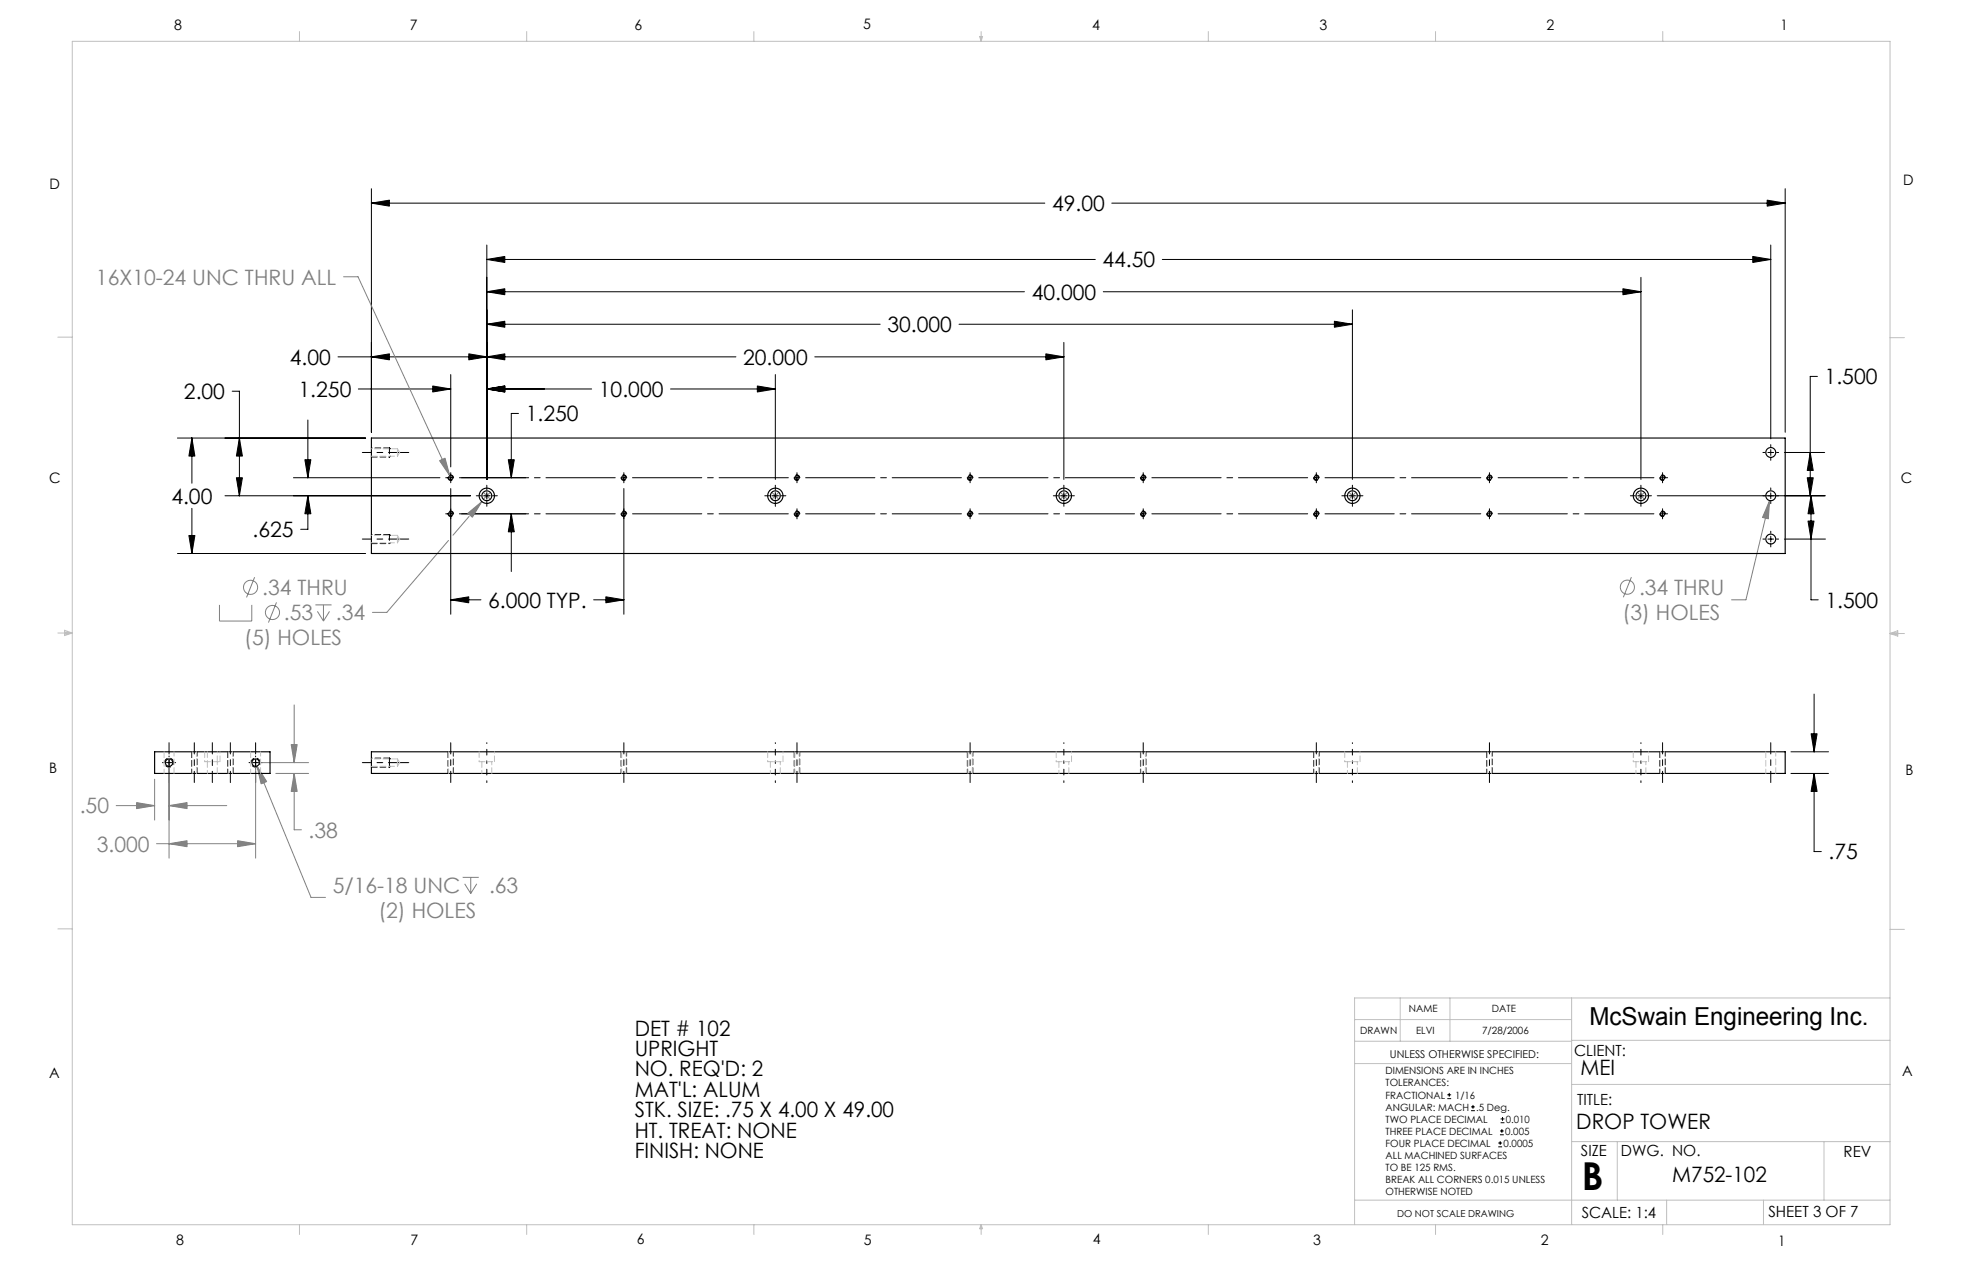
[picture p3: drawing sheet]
<svg xmlns="http://www.w3.org/2000/svg" width="432mm" height="279mm" viewBox="0 0 432 279" stroke-linecap="round" stroke-linejoin="round" font-family="sans-serif">
<g fill="none" stroke="#808080" stroke-width=".22">
<path d="M75.6 60.9h3.2l20.2 43.8M96.7 101.4l1.2-.6 1.1 3.9zM98.7 118.9l-13.6 15.8h-3.1M103 112.9l3-2.5-2 3.4zM103.2 113.6l-3.5 4.1M106 110.4l-1.8 2.1M106.1 109.1h2M106.4 108.4l1.4 1.4M107.1 108.1v2M107.8 108.4l-1.4 1.4M169.6 109.1h2M169.9 108.4l1.4 1.4"/>
<path d="M170.6 108.1v2M171.3 108.4l-1.4 1.4M233.1 109.1h2M233.4 108.4l1.4 1.4M234.1 108.1v2M234.8 108.4l-1.4 1.4M296.6 109.1h2M296.9 108.4l1.4 1.4M297.6 108.1v2M298.3 108.4l-1.4 1.4M360.1 109.1h2M360.4 108.4l1.4 1.4"/>
<path d="M361.1 108.1v2M361.8 108.4l-1.4 1.4M389.5 110.1l-.3 4-1.3-.3zM389.5 110.1l-5.3 21.9h-3.1M48.3 133.1v3.5h7.1v-3.5M56 127l-1.7 4.4M60.9 132.5l-1.8 4.5M69.4 133.1h3.6M69.9 134.5l1.3 2.1M71.2 133.1v3.5M72.5 134.5l-1.3 2.1M359 127l-1.7 4.4"/>
<path d="M64.7 155.1v12.7M25.6 177.2h8.4M30.1 176.6l3.9 .6-3.9 .7zM34 171.4v9M37.2 177.2l4-.6v1.3zM37.2 169v19.8M37.2 177.2h12.7M56.3 169v19.8M56.6 168.5l2.1 3.4-1.2 .5zM56.6 168.5l11.9 28.9h3.1M57.5 167.8h10.4M60.7 170.2h7.2"/>
<path d="M64.1 163.8h1.3l-.7 4zM64.7 170.2l.7 3.9h-1.3zM64.7 170.2v12.4h1.6M34.5 185.6h21.8M37.2 185.6l4-.6v1.3zM52.3 185l4 .6-4 .7zM101.8 193h3.6M102.3 194.4l1.3 2.2M103.6 193v3.6M104.9 194.4l-1.3 2.2"/>
<circle cx="55.1" cy="129.2" r="1.56"/>
<circle cx="60" cy="134.7" r="1.56"/>
<circle cx="358.2" cy="129.2" r="1.56"/>
</g>
<g fill="none" stroke="#000" stroke-width=".22">
<path d="M81.7 44.7l4-.7v1.4zM81.7 41.5v53.6M81.7 44.7h148.2M107.1 57.1l4-.7v1.3zM107.1 53.9v51.6M107.1 57.1h134M244.7 44.7h148.2M255.8 57.1h133.9M385.7 56.4l4 .7-4 .6zM388.9 44l4 .7-4 .7zM389.7 53.9v42.6M392.9 41.5v53.6"/>
<path d="M74.4 78.5h87.6M81.7 78.5l4-.7v1.4zM103.2 77.8l3.9 .7-3.9 .7zM107.1 78.5l4-.7v1.4zM107.1 71.3l4-.6v1.3zM107.1 64.2l4-.7v1.3zM107.1 71.3h86.6M107.1 64.2h118.4M179.3 78.5h54.8M211.1 71.3h86.5M230.2 77.8l3.9 .7-3.9 .7zM234.1 75.3v30.2"/>
<path d="M242.8 64.2h118.3M293.7 70.7l3.9 .6-3.9 .7zM297.6 68.2v37.3M357.2 63.5l3.9 .7-3.9 .6zM361.1 61v44.5M39.1 96.4h41.4M42.2 96.4l.7 3.9h-1.3zM42.2 96.4v9.9M51.1 86.1h1.6v23M52.7 96.4l.6 3.9h-1.3zM67.8 92.4v12.7M78.9 85.6h20.3"/>
<path d="M95.2 84.9l4 .7-4 .6zM99.2 82.4v20.3M107.1 85.6l4-.7v1.3zM107.1 85.6h23.1M114.1 91h-1.6v14.1M147.6 85.6h23M166.7 84.9l3.9 .7-3.9 .6zM170.6 82.4v23.1M388 99.5h.4M389.1 99.5h1.2M389.7 97.8v.5M389.7 98.9v1.3"/>
<path d="M391 99.5h.4M392.7 99.5h8.9M398.4 99.5l.7 4h-1.4zM400 82.8h-1.6v26.3M41.6 117.8h1.3l-.7 4zM42.2 111.8v10M49.5 109.1h54M52 105.1h1.3l-.6 4zM64.6 105.1h32.2M67.1 101.1h1.3l-.6 4zM67.8 109.1l.6 3.9h-1.3zM67.8 109.1v7.3h-1.6"/>
<path d="M98.1 105.1h1.7M98.1 113h1.7M99.2 104v2.2M99.2 107.5v27.6M101.6 105.1h14.1M101.6 113h14.1M104.8 109.1h1.1M106.5 109.1h1.3M107.1 106.7v1.1M107.1 108.4v1.3M107.1 110.3v1.1M108.4 109.1h1.1"/>
<path d="M111.9 101.1h1.3l-.7 4zM112.5 113l.7 4h-1.3zM112.5 113v12.7M136.7 105.1h1.2M136.7 113h1.2M137.3 104v2.2M137.3 107.5v27.6M168.3 109.1h1.1M170 109.1h1.3M170.6 106.7v1.1M170.6 108.4v1.3M170.6 110.3v1.1"/>
<path d="M171.9 109.1h1.1M174.8 105.1h1.2M174.8 113h1.2M175.4 104v2.2M175.4 111.9v2.2M212.9 105.1h1.2M212.9 113h1.2M213.5 104v2.2M213.5 111.9v2.2M231.8 109.1h1.1M233.5 109.1h1.3M234.1 106.7v1.1"/>
<path d="M234.1 108.4v1.3M234.1 110.3v1.1M235.4 109.1h1.1M251 105.1h1.2M251 113h1.2M251.6 104v2.2M251.6 111.9v2.2M289.1 105.1h1.2M289.1 113h1.2M289.7 104v2.2M289.7 111.9v2.2M295.3 109.1h1.1"/>
<path d="M297 109.1h1.3M297.6 106.7v1.1M297.6 108.4v1.3M297.6 110.3v1.1M298.9 109.1h1.1M327.2 105.1h1.2M327.2 113h1.2M327.8 104v2.2M327.8 111.9v2.2M358.8 109.1h1.1M360.5 109.1h1.3M361.1 106.7v1.1"/>
<path d="M361.1 108.4v1.3M361.1 110.3v1.1M362.4 109.1h1.1M364.7 109.1h37M365.3 105.1h1.7M365.3 113h1.7M365.9 104v2.2M365.9 111.9v2.2M388 118.6h.4M389.1 118.6h1.2M389.7 100.8v.5M389.7 107.3v.5"/>
<path d="M389.7 108.4v1.3M389.7 110.3v.5M389.7 116.9v.4M389.7 118v1.2M389.7 119.9v.4M391 118.6h.4M392.7 118.6h9M397.7 105.1h1.4l-.7 4zM397.9 114.6h1.3l-.6 4zM398.6 109.1l.6 3.9h-1.3zM398.6 109.1v22.9h1.6M39.1 121.8h41.4"/>
<path d="M99.2 132l4-.7v1.3zM99.2 132h6.7M130.6 132h6.7M133.3 131.3l4 .7-4 .6zM399.2 152.7v12.7M35.8 167.8h.1M36.6 167.8h1.2M37.2 166.3v.2M37.2 167.1v1.3M37.2 169v.2M38.5 167.8h.2M54.8 167.8h.2"/>
<path d="M55.6 167.8h1.3M56.3 166.3v.2M56.3 167.1v1.3M56.3 169v.2M57.5 167.8h.2M394.2 170.2h8.2M394.2 165.4h8.2M398.6 161.4h1.3l-.7 4zM399.2 170.2l.7 3.9h-1.3zM399.2 170.2v17.1h1.6M318.5 241.7h.9M318.5 240.9h.9"/>
<path d="M318.9 240.4v.9M323.8 244.4h.8M323.8 243.5h.8M324.2 243.1v.8M329.7 252.3h.9M329.7 251.5h.9M330.1 249.7h.9M330.1 248.8h.9M330.2 251v.9M330.3 247h.8M330.3 246.2h.8M330.5 248.4v.8"/>
<path d="M330.7 245.7v.9"/>
</g>
<g fill="none" stroke="#000" stroke-width=".22" stroke-dasharray="1.3 .6" stroke-linecap="butt">
<path d="M99.8 113a.6 .6 0 0 0-.9-.5 .6 .6 0 0 0-.1 1 .6 .6 0 0 0 1-.3v-.2M99.8 105.1a.6 .6 0 0 0-.9-.5 .6 .6 0 0 0-.1 1 .6 .6 0 0 0 1-.4v-.1M137.9 113a.6 .6 0 0 0-.9-.5 .6 .6 0 0 0-.1 1 .6 .6 0 0 0 1-.3v-.2M137.9 105.1a.6 .6 0 0 0-.9-.5 .6 .6 0 0 0-.1 1 .6 .6 0 0 0 1-.4v-.1M176 113a.6 .6 0 0 0-.9-.5 .6 .6 0 0 0-.1 1 .6 .6 0 0 0 1-.3v-.2M176 105.1a.6 .6 0 0 0-.9-.5 .6 .6 0 0 0-.1 1 .6 .6 0 0 0 1-.4v-.1M214.1 113a.6 .6 0 0 0-.9-.5 .6 .6 0 0 0-.1 1 .6 .6 0 0 0 1-.3v-.2M214.1 105.1a.6 .6 0 0 0-.9-.5 .6 .6 0 0 0-.1 1 .6 .6 0 0 0 1-.4v-.1M252.2 113a.6 .6 0 0 0-.9-.5 .6 .6 0 0 0-.1 1 .6 .6 0 0 0 1-.3v-.2M252.2 105.1a.6 .6 0 0 0-.9-.5 .6 .6 0 0 0-.1 1 .6 .6 0 0 0 1-.4v-.1M290.3 113a.6 .6 0 0 0-.9-.5 .6 .6 0 0 0-.1 1 .6 .6 0 0 0 1-.3v-.2M290.3 105.1a.6 .6 0 0 0-.9-.5 .6 .6 0 0 0-.1 1 .6 .6 0 0 0 1-.4v-.1"/>
<path d="M328.4 113a.6 .6 0 0 0-.9-.5 .6 .6 0 0 0-.1 1 .6 .6 0 0 0 1-.3v-.2M328.4 105.1a.6 .6 0 0 0-.9-.5 .6 .6 0 0 0-.1 1 .6 .6 0 0 0 1-.4v-.1M366.5 113a.6 .6 0 0 0-.9-.5 .6 .6 0 0 0-.1 1 .6 .6 0 0 0 1-.3v-.2M366.5 105.1a.6 .6 0 0 0-.9-.5 .6 .6 0 0 0-.1 1 .6 .6 0 0 0 1-.4v-.1M38.2 167.8a.99 .99 0 0 0-1.5-.9 .99 .99 0 0 0-.1 1.7 .99 .99 0 0 0 1.6-.7v-.1M57.2 167.8a.99 .99 0 0 0-1.4-.9 .99 .99 0 0 0-.1 1.7 .99 .99 0 0 0 1.5-.7v-.1"/>
</g>
<g fill="none" stroke="#000" stroke-width=".22" stroke-dasharray="1.3 .6">
<path d="M85.7 98.6h-4M85.7 98.6h.1M85.7 98.6v1.9M86 98.7l-.3-.1M81.7 119.6h4M81.7 100.5h4M85.7 119.6l.3-.2M85.7 117.6h-4M85.7 117.6h.1M85.7 117.6v2M85.7 100.5l.3-.1M86 117.8l-.3-.2"/>
<path d="M42.2 165.4v4.8M43.4 170.2v-4.8M50.1 165.4v4.8M51.3 170.2v-4.8M81.7 168.8h4M85.7 168.8l.3-.2M85.7 166.8h-4M85.7 167.8v.3M85.7 168.1v.7M85.7 166.8v1M86 167l-.3-.2M98.6 165.4v4.8"/>
<path d="M99.8 170.2v-4.8M136.7 165.4v4.8M137.9 170.2v-4.8M174.8 165.4v4.8M176 170.2v-4.8M212.9 165.4v4.8M214.1 170.2v-4.8M251 165.4v4.8M252.2 170.2v-4.8M289.1 165.4v4.8M290.3 170.2v-4.8M327.2 165.4v4.8"/>
<path d="M328.4 170.2v-4.8M365.3 165.4v4.8M366.5 170.2v-4.8"/>
</g>
<g fill="none" stroke="#000" stroke-width=".22" stroke-dasharray="15.2 1.3 1.3 1.3" stroke-dashoffset="-.6">
<path d="M136 105.1h-35.5M136 113h-35.5M174.1 105.1h-35.5M174.1 113h-35.5M212.2 105.1h-35.5M212.2 113h-35.5M250.3 105.1h-35.5M250.3 113h-35.5M288.4 105.1h-35.5M288.4 113h-35.5M326.5 105.1h-35.5M326.5 113h-35.5"/>
<path d="M364.6 105.1h-35.5M364.6 113h-35.5"/>
</g>
<path d="M107.1 167.6v-4.2M170.6 167.6v-4.2M234.1 167.6v-4.2M297.6 167.6v-4.2M361.1 167.6v-4.2" fill="none" stroke="#000" stroke-width=".22" stroke-dasharray="15.2 1.3 1.3 1.3" stroke-dashoffset="15.1"/>
<path d="M107.1 172.2v-4.6M170.6 172.2v-4.6M234.1 172.2v-4.6M297.6 172.2v-4.6M361.1 172.2v-4.6" fill="none" stroke="#000" stroke-width=".22" stroke-dasharray="15.2 1.3 1.3 1.3" stroke-dashoffset="14.9"/>
<path d="M87.5 99.5h-7.8M87.5 118.6h-7.8M87.5 167.8h-7.8" fill="none" stroke="#000" stroke-width=".22" stroke-dasharray="15.2 1.3 1.3 1.3" stroke-dashoffset="13.3"/>
<path d="M87.5 99.5h2.5M87.5 118.6h2.5M87.5 167.8h2.5" fill="none" stroke="#000" stroke-width=".22" stroke-dasharray="15.2 1.3 1.3 1.3"/>
<g fill="none" stroke="#000" stroke-width=".22" stroke-dasharray="15.2 1.3 1.3 1.3" stroke-dashoffset="12.8">
<path d="M37.2 172.2v-8.8M42.8 172.2v-8.8M46.7 172.2v-8.8M50.7 172.2v-8.8M56.3 172.2v-8.8M99.2 172.2v-8.8M137.3 172.2v-8.8M175.4 172.2v-8.8M213.5 172.2v-8.8M251.6 172.2v-8.8M289.7 172.2v-8.8M327.8 172.2v-8.8"/>
<path d="M365.9 172.2v-8.8M389.7 172.2v-8.8"/>
</g>
<g fill="none" stroke="#c0c0c0" stroke-width=".22">
<path d="M15.9 9.1h400.1v260.3h-400.1zM65.9 6.9v2.2M115.9 6.9v2.2M165.9 6.9v2.2M215.6 8h.6l-.3 1.1zM215.7 8l.2 1.1M215.9 6.9v2.2M216.1 8l-.2 1.1M265.9 6.9v2.2M315.9 6.9v2.2M365.9 6.9v2.2M12.7 74.2h3.2"/>
<path d="M416 74.3h3.1M12.7 139.3h3.2M14.2 139l1.7 .3M14.2 138.7l1.7 .6-1.7 .5zM15.9 139.3l-1.7 .2M416 139.4h3.1M416 139.4l1.7-.6v1.1zM416 139.4l1.7 .2M417.7 139.1l-1.7 .3M12.7 204.4h3.2M308.2 219.5v9.6M319.1 219.5v9.6"/>
<path d="M345.9 219.5v49.9M416 204.5h3.1M416 219.5h-117.9v49.9M298.1 234h47.8M298.1 229.1h47.8M298.1 224.3h47.8M345.9 228.9h70.1M345.9 238.6h70.1M345.9 251.2h70.1M355.9 251.2v12.8M401.4 251.2v12.8M65.9 269.4v2.2"/>
<path d="M115.9 269.4v2.2M165.9 269.4v2.2M215.9 269.4v2.2M215.9 269.4l.3 .9h-.6zM265.9 269.4v2.2M298.1 264h117.9M315.9 269.4v2.2M365.9 269.4v2.2M366.8 264v5.4M388.1 264v5.4"/>
</g>
<path d="M42.2 96.4l.7 3.9h-1.3zM41.6 117.8h1.3l-.7 4zM81.7 44.7l4-.7v1.4zM388.9 44l4 .7-4 .7zM103.2 77.8l3.9 .7-3.9 .7zM81.7 78.5l4-.7v1.4zM52 105.1h1.3l-.6 4zM52.7 96.4l.6 3.9h-1.3zM166.7 84.9l3.9 .7-3.9 .6zM107.1 85.6l4-.7v1.3zM107.1 78.5l4-.7v1.4zM230.2 77.8l3.9 .7-3.9 .7zM293.7 70.7l3.9 .6-3.9 .7zM107.1 71.3l4-.6v1.3zM357.2 63.5l3.9 .7-3.9 .6zM107.1 64.2l4-.7v1.3zM111.9 101.1h1.3l-.7 4zM112.5 113l.7 4h-1.3zM67.1 101.1h1.3l-.6 4zM67.8 109.1l.6 3.9h-1.3zM95.2 84.9l4 .7-4 .6zM107.1 85.6l4-.7v1.3zM99.2 132l4-.7v1.3zM133.3 131.3l4 .7-4 .6zM385.7 56.4l4 .7-4 .6zM107.1 57.1l4-.7v1.3zM398.4 99.5l.7 4h-1.4zM397.7 105.1h1.4l-.7 4zM397.9 114.6h1.3l-.6 4zM398.6 109.1l.6 3.9h-1.3zM399.2 170.2l.7 3.9h-1.3zM398.6 161.4h1.3l-.7 4z" fill="#000"/>
<path d="M103 112.9l1 .9 2-3.4zM389.5 110.1l-1.6 3.7 1.3 .3zM96.7 101.4l2.3 3.3-1.1-3.9zM37.2 185.6l4-.6v1.3zM52.3 185l4 .6-4 .7zM37.2 177.2l4-.6v1.3zM30.1 176.6l3.9 .6-3.9 .7zM64.1 163.8h1.3l-.7 4zM64.7 170.2l.7 3.9h-1.3zM56.6 168.5l.9 3.9 1.2-.5z" fill="#808080"/>
<g fill="none" stroke="#000" stroke-width=".25">
<path d="M81.7 96.4h311.2v25.4h-311.2zM34 165.4h25.4v4.8h-25.4zM81.7 165.4h311.2v4.8h-311.2z"/>
<circle cx="389.7" cy="99.5" r="1.09"/>
<circle cx="99.2" cy="113" r=".47"/>
<circle cx="99.2" cy="105.1" r=".47"/>
<circle cx="107.1" cy="109.1" r="1.09"/>
<circle cx="107.1" cy="109.1" r="1.69"/>
<circle cx="137.3" cy="113" r=".47"/>
<circle cx="137.3" cy="105.1" r=".47"/>
<circle cx="170.6" cy="109.1" r="1.09"/>
<circle cx="170.6" cy="109.1" r="1.69"/>
<circle cx="175.4" cy="105.1" r=".47"/>
<circle cx="175.4" cy="113" r=".47"/>
<circle cx="213.5" cy="113" r=".47"/>
<circle cx="213.5" cy="105.1" r=".47"/>
<circle cx="234.1" cy="109.1" r="1.09"/>
<circle cx="234.1" cy="109.1" r="1.69"/>
<circle cx="251.6" cy="113" r=".47"/>
<circle cx="251.6" cy="105.1" r=".47"/>
<circle cx="289.7" cy="105.1" r=".47"/>
<circle cx="289.7" cy="113" r=".47"/>
<circle cx="297.6" cy="109.1" r="1.09"/>
<circle cx="297.6" cy="109.1" r="1.69"/>
<circle cx="327.8" cy="113" r=".47"/>
<circle cx="327.8" cy="105.1" r=".47"/>
<circle cx="361.1" cy="109.1" r="1.09"/>
<circle cx="361.1" cy="109.1" r="1.69"/>
<circle cx="365.9" cy="105.1" r=".47"/>
<circle cx="365.9" cy="113" r=".47"/>
<circle cx="389.7" cy="109.1" r="1.09"/>
<circle cx="389.7" cy="118.6" r="1.09"/>
<circle cx="37.2" cy="167.8" r=".82"/>
<circle cx="56.3" cy="167.8" r=".82"/>
</g>
<g fill="none" stroke="#c0c0c0" stroke-width=".22" stroke-dasharray="1.3 .6">
<path d="M87.5 98.7h-5.8M88 99.5l-.5-.8M81.7 119.4h5.8M81.7 100.4h5.8M87.5 119.4v-1.6M87.5 100.4v-1.7M87.5 117.8h-5.8M87.5 119.4l.5-.8M87.5 100.4l.5-.9M88 118.6l-.5-.8M36.1 165.4v4.8M38.3 170.2v-4.8"/>
<path d="M42.3 165.4v4.8M43.2 170.2v-4.8M45 167.6h3.4M45 165.4v2.2M45.6 167.6v2.6M45.6 165.4v2.2M47.8 170.2v-2.6M47.8 167.6v-2.2M48.4 167.6v-2.2M50.2 165.4v4.8M51.2 170.2v-4.8M55.2 165.4v4.8"/>
<path d="M57.3 170.2v-4.8M81.7 168.6h5.8M87.5 168.6v-1.6M87.5 168.6l.5-.8M87.5 167h-5.8M88 167.8l-.5-.8M98.7 165.4v4.8M99.7 170.2v-4.8M105.5 167.6h1.6M105.5 165.4v2.2M106 167.6v2.6M107.1 167.6h1.7"/>
<path d="M108.2 170.2v-2.6M108.8 167.6v-2.2M136.8 165.4v4.8M137.8 170.2v-4.8M169 167.6h1.6M169 165.4v2.2M169.5 167.6v2.6M170.6 167.6h1.7M171.7 170.2v-2.6M172.3 167.6v-2.2M174.9 165.4v4.8M175.9 170.2v-4.8"/>
<path d="M213 165.4v4.8M214 170.2v-4.8M232.5 167.6h1.6M232.5 165.4v2.2M233 167.6v2.6M234.1 167.6h1.7M235.2 170.2v-2.6M235.8 167.6v-2.2M251.1 165.4v4.8M252.1 170.2v-4.8M289.2 165.4v4.8M290.2 170.2v-4.8"/>
<path d="M296 167.6h1.6M296 165.4v2.2M296.5 167.6v2.6M297.6 167.6h1.7M298.7 170.2v-2.6M299.3 167.6v-2.2M327.3 165.4v4.8M328.3 170.2v-4.8M359.5 167.6h1.6M359.5 165.4v2.2M360 167.6v2.6M361.1 167.6h1.7"/>
<path d="M362.2 170.2v-2.6M362.8 167.6v-2.2M365.4 165.4v4.8M366.4 170.2v-4.8M388.6 165.4v4.8M390.8 170.2v-4.8"/>
</g>
<text font-size="8.5" x="348.1" y="261.8">B</text>
<text font-size="5.5" x="349.8" y="225.5">McSwain Engineering Inc.</text>
<g font-size="4.7">
<text x="231.5" y="46.4">49.00</text>
<text x="242.6" y="58.8">44.50</text>
<text x="227.1" y="65.9">40.000</text>
<text x="195.3" y="73.1">30.000</text>
<text x="63.8" y="80.2">4.00</text>
<text x="163.6" y="80.2">20.000</text>
<text x="40.5" y="87.8">2.00</text>
<text x="65.7" y="87.3">1.250</text>
<text x="131.8" y="87.3">10.000</text>
<text x="401.6" y="84.5">1.500</text>
<text x="115.7" y="92.7">1.250</text>
<text x="37.7" y="110.8">4.00</text>
<text x="55.6" y="118.2">.625</text>
<text x="107.5" y="133.7">6.000 TYP.</text>
<text x="401.7" y="133.7">1.500</text>
<text x="402.4" y="189.1">.75</text>
<text x="139.7" y="227.8">DET # 102</text>
<text x="139.7" y="232.3">UPRIGHT</text>
<text x="139.7" y="236.8">NO. REQ'D: 2</text>
<text x="347.8" y="236.6">MEI</text>
<text x="139.7" y="241.3">MAT'L: ALUM</text>
<text x="139.7" y="245.8">STK. SIZE: .75 X 4.00 X 49.00</text>
<text x="139.7" y="250.3">HT. TREAT: NONE</text>
<text x="346.9" y="248.3">DROP TOWER</text>
<text x="139.7" y="254.8">FINISH: NONE</text>
<text x="368" y="260.1">M752-102</text>
</g>
<g font-size="4.7" fill="#808080">
<text x="21.1" y="62.6">16X10-24 UNC THRU ALL</text>
<text x="57.7" y="130.9">.34 THRU</text>
<text x="360.7" y="130.9">.34 THRU</text>
<text x="62.5" y="136.5">.53</text>
<text x="73.9" y="136.4">.34</text>
<text x="357.1" y="136.4">(3) HOLES</text>
<text x="53.7" y="142">(5) HOLES</text>
<text x="17.6" y="179">.50</text>
<text x="67.9" y="184.3">.38</text>
<text x="21.3" y="187.3">3.000</text>
<text x="73.2" y="196.4">5/16-18 UNC</text>
<text x="107.6" y="196.4">.63</text>
<text x="83.3" y="201.9">(2) HOLES</text>
</g>
<g font-size="3.4">
<text x="346.4" y="232.4">CLIENT:</text>
<text x="347.1" y="243.1">TITLE:</text>
<text x="347.9" y="254.3">SIZE</text>
<text x="356.7" y="254.3">DWG. NO.</text>
<text x="405.7" y="254.4">REV</text>
<text x="348.1" y="267.9">SCALE: 1:4</text>
<text x="389.2" y="267.7">SHEET 3 OF 7</text>
</g>
<g font-size="3.2">
<text x="38.3" y="6.6">8</text>
<text x="90.2" y="6.7">7</text>
<text x="139.7" y="6.5">6</text>
<text x="190" y="6.5">5</text>
<text x="240.4" y="6.5">4</text>
<text x="290.4" y="6.7">3</text>
<text x="340.4" y="6.5">2</text>
<text x="391.9" y="6.7">1</text>
<text x="10.9" y="41.5">D</text>
<text x="418.9" y="40.7">D</text>
<text x="10.9" y="106.2">C</text>
<text x="418.4" y="106.4">C</text>
<text x="10.8" y="170.2">B</text>
<text x="419.4" y="170.5">B</text>
<text x="10.8" y="237.2">A</text>
<text x="418.6" y="236.7">A</text>
<text x="38.8" y="273.8">8</text>
<text x="90.4" y="273.8">7</text>
<text x="140.2" y="273.8">6</text>
<text x="190.1" y="273.9">5</text>
<text x="240.5" y="273.8">4</text>
<text x="289" y="273.8">3</text>
<text x="339.1" y="273.8">2</text>
<text x="391.4" y="274.1">1</text>
</g>
<text font-size="2.4" x="305.9" y="232.7">UNLESS OTHERWISE SPECIFIED:</text>
<g font-size="2.2">
<text x="299.3" y="227.5">DRAWN</text>
<text x="310.1" y="222.6">NAME</text>
<text x="311.7" y="227.4">ELVI</text>
<text x="326.2" y="227.4">7/28/2006</text>
<text x="328.4" y="222.7">DATE</text>
<text x="304.9" y="236.4">DIMENSIONS ARE IN INCHES</text>
<text x="304.9" y="239">TOLERANCES:</text>
<text x="304.9" y="241.7">FRACTIONAL</text>
<text x="304.9" y="244.3">ANGULAR: MACH</text>
<text x="320.2" y="241.7">1/16</text>
<text x="324.9" y="244.3">.5 Deg.</text>
<text x="304.9" y="249.6">THREE PLACE DECIMAL</text>
<text x="304.9" y="247">TWO PLACE DECIMAL</text>
<text x="331.2" y="249.6">0.005</text>
<text x="331.4" y="247">0.010</text>
<text x="304.9" y="252.3">FOUR PLACE DECIMAL</text>
<text x="304.9" y="254.9">ALL MACHINED SURFACES</text>
<text x="304.9" y="257.6">TO BE 125 RMS.</text>
<text x="330.9" y="252.3">0.0005</text>
<text x="304.9" y="260.2">BREAK ALL CORNERS 0.015 UNLESS</text>
<text x="304.9" y="262.9">OTHERWISE NOTED</text>
</g>
<text font-size="2.1" x="307.5" y="267.8">DO NOT SCALE DRAWING</text>
</svg>
